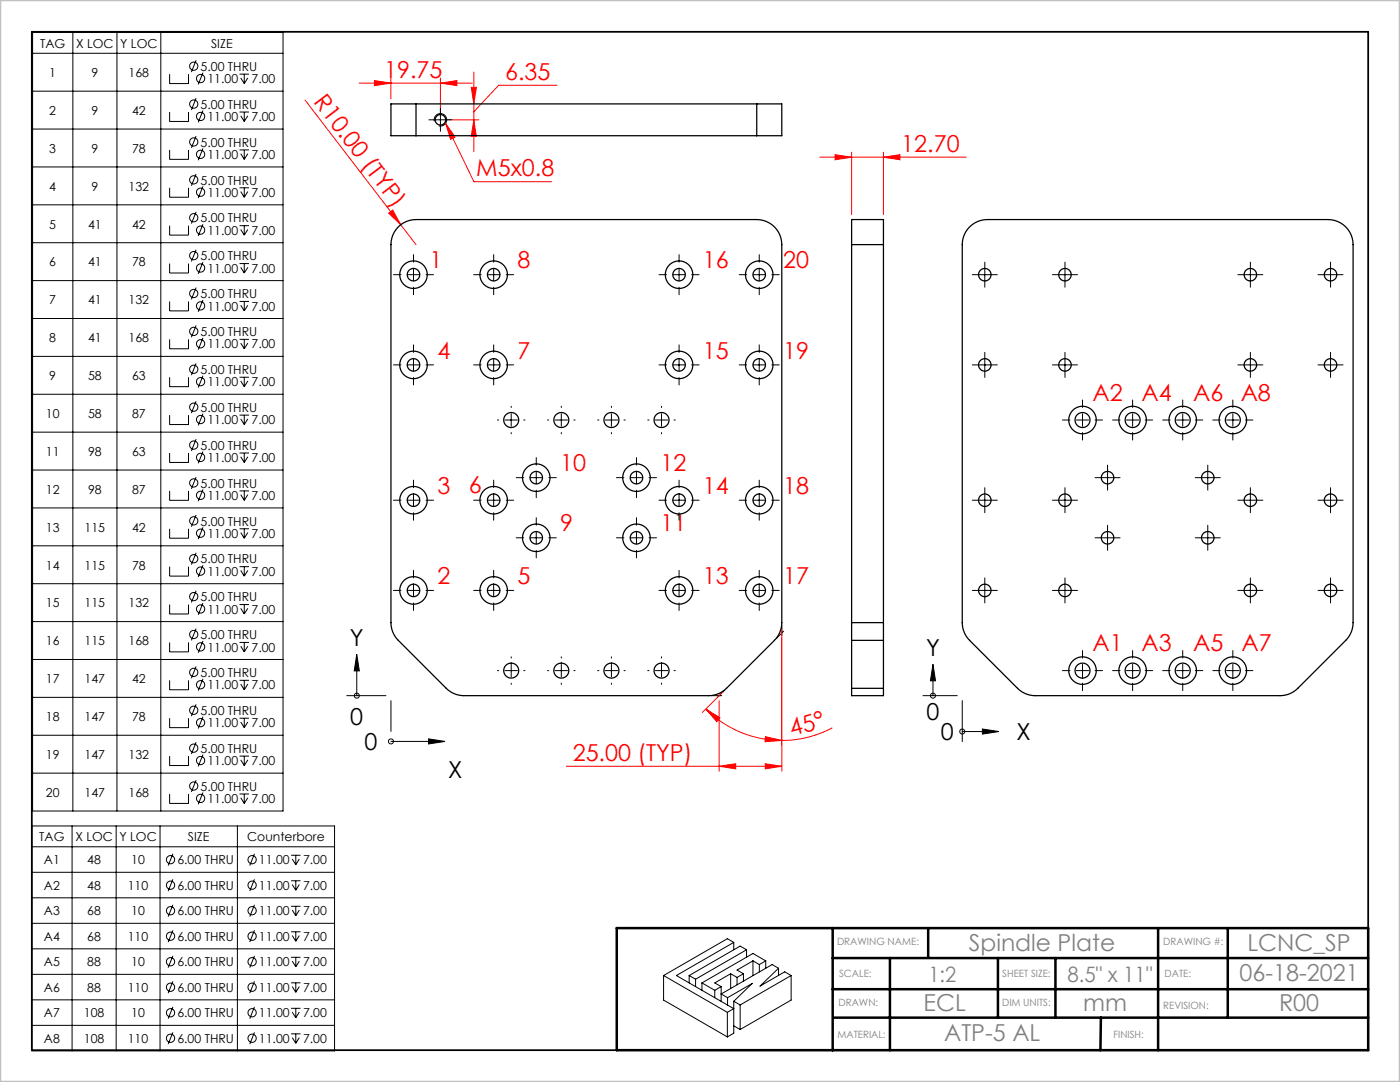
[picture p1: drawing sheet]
<svg xmlns="http://www.w3.org/2000/svg" width="279mm" height="216mm" viewBox="0 0 279 216" stroke-linecap="round" stroke-linejoin="round" font-family="sans-serif">
<g fill="none" stroke="#000" stroke-width=".2">
<path d="M6.5 6.5h50v155.3h-50zM6.5 18.2h50M6.5 10.6h50M14.5 6.5v155.3M23.3 6.5v155.3M32.1 6.5v155.3M33.9 14.8v1.9h3.7v-1.9M39.1 12l-.9 2.4M39.1 19.6l-.9 2.3M40.5 14.5l-.9 2.4M47.8 14.8h1.9M48 15.5l.7 1.2"/>
<path d="M48.7 14.8v1.9M49.5 15.5l-.8 1.2M6.5 25.8h50M6.5 33.3h50M33.9 22.4v1.8h3.7v-1.8M33.9 29.9v1.9h3.7v-1.9M33.9 37.5v1.9h3.7v-1.9M39.1 27.1l-.9 2.4M39.1 34.7l-.9 2.4M40.5 22.1l-.9 2.3M40.5 29.6l-.9 2.4M40.5 37.2l-.9 2.3"/>
<path d="M47.8 22.4h1.9M47.8 29.9h1.9M47.8 37.5h1.9M48 23.1l.7 1.1M48 30.7l.7 1.1M48 38.2l.7 1.2M48.7 22.4v1.8M48.7 29.9v1.9M48.7 37.5v1.9M49.5 23.1l-.8 1.1M49.5 30.7l-.8 1.1M49.5 38.2l-.8 1.2"/>
<path d="M86.6 23.9h2.5M86.7 24.2a1.25 1.25 0 0 1 1.1-1.5 1.25 1.25 0 0 1 1.3 1.3 1.25 1.25 0 0 1-1.5 1.1M87.9 22.7v2.5M6.5 40.9h50M6.5 48.4h50M6.5 56h50M33.9 45v1.9h3.7v-1.9M33.9 52.6v1.9h3.7v-1.9M39.1 42.3l-.9 2.3M39.1 49.8l-.9 2.4M39.1 57.4l-.9 2.3M40.5 44.7l-.9 2.4"/>
<path d="M40.5 52.3l-.9 2.4M40.5 59.9l-.9 2.3M47.8 45h1.9M47.8 52.6h1.9M48 45.8l.7 1.1M48 53.3l.7 1.2M48.7 45v1.9M48.7 52.6v1.9M49.5 45.8l-.8 1.1M49.5 53.3l-.8 1.2M81.3 54.8h2.5M82.5 53.6v2.5"/>
<path d="M97.3 54.8h2.5M98.5 53.6v2.5M134.3 54.8h2.5M135.5 53.6v2.5M150.3 54.8h2.5M151.5 53.6v2.5M195.3 54.8h2.5M196.5 53.6v2.5M211.3 54.8h2.5M212.5 53.6v2.5M248.3 54.8h2.5M249.5 53.6v2.5"/>
<path d="M264.3 54.8h2.5M265.5 53.6v2.5M6.5 63.6h50M6.5 71.1h50M6.5 78.7h50M33.9 60.2v1.8h3.7v-1.8M33.9 67.7v1.9h3.7v-1.9M33.9 75.3v1.9h3.7v-1.9M39.1 64.9l-.9 2.4M39.1 72.5l-.9 2.4M40.5 67.4l-.9 2.4M40.5 75l-.9 2.3"/>
<path d="M47.8 60.2h1.9M47.8 67.7h1.9M47.8 75.3h1.9M48 60.9l.7 1.1M48 68.5l.7 1.1M48 76l.7 1.2M48.7 60.2v1.8M48.7 67.7v1.9M48.7 75.3v1.9M49.5 60.9l-.8 1.1M49.5 68.5l-.8 1.1M49.5 76l-.8 1.2"/>
<path d="M81.3 72.8h2.5M82.5 71.6v2.5M97.3 72.8h2.5M98.5 71.6v2.5M134.3 72.8h2.5M135.5 71.6v2.5M150.3 72.8h2.5M151.5 71.6v2.5M195.3 72.8h2.5M196.5 71.6v2.5M211.3 72.8h2.5M212.5 71.6v2.5"/>
<path d="M248.3 72.8h2.5M249.5 71.6v2.5M264.3 72.8h2.5M265.5 71.6v2.5M6.5 86.2h50M6.5 93.8h50M33.9 82.8v1.9h3.7v-1.9M33.9 90.4v1.9h3.7v-1.9M33.9 98v1.8h3.7v-1.8M39.1 80.1l-.9 2.3M39.1 87.6l-.9 2.4M39.1 95.2l-.9 2.3"/>
<path d="M40.5 82.5l-.9 2.4M40.5 90.1l-.9 2.4M40.5 97.7l-.9 2.3M47.8 82.8h1.9M47.8 90.4h1.9M47.8 98h1.9M48 83.6l.7 1.1M48 91.1l.7 1.2M48 98.7l.7 1.1M48.7 82.8v1.9M48.7 90.4v1.9M48.7 98v1.8"/>
<path d="M49.5 83.6l-.8 1.1M49.5 91.1l-.8 1.2M49.5 98.7l-.8 1.1M81.3 99.8h2.5M82.5 98.6v2.5M97.3 99.8h2.5M98.5 98.6v2.5M100.8 83.8h2.5M102 82.6v2.5M105.8 95.3h2.5M107 94.1v2.5M110.8 83.8h2.5"/>
<path d="M112 82.6v2.5M120.8 83.8h2.5M122 82.6v2.5M125.8 95.3h2.5M127 94.1v2.5M130.8 83.8h2.5M132 82.6v2.5M134.3 99.8h2.5M135.5 98.6v2.5M150.3 99.8h2.5M151.5 98.6v2.5M195.3 99.8h2.5"/>
<path d="M196.5 98.6v2.5M211.3 99.8h2.5M212.5 98.6v2.5M214.8 83.8h2.5M216 82.6v2.5M219.8 95.3h2.5M221 94.1v2.5M224.8 83.8h2.5M226 82.6v2.5M234.8 83.8h2.5M236 82.6v2.5M239.8 95.3h2.5"/>
<path d="M241 94.1v2.5M244.8 83.8h2.5M246 82.6v2.5M248.3 99.8h2.5M249.5 98.6v2.5M264.3 99.8h2.5M265.5 98.6v2.5M6.5 101.4h50M6.5 108.9h50M6.5 116.5h50M33.9 105.5v1.9h3.7v-1.9M33.9 113.1v1.9h3.7v-1.9"/>
<path d="M39.1 102.7l-.9 2.4M39.1 110.3l-.9 2.4M39.1 117.9l-.9 2.3M40.5 105.2l-.9 2.4M40.5 112.8l-.9 2.3M47.8 105.5h1.9M47.8 113.1h1.9M48 106.3l.7 1.1M48 113.8l.7 1.2M48.7 105.5v1.9M48.7 113.1v1.9M49.5 106.3l-.8 1.1"/>
<path d="M49.5 113.8l-.8 1.2M81.3 117.8h2.5M82.5 116.6v2.5M97.3 117.8h2.5M98.5 116.6v2.5M105.8 107.3h2.5M107 106.1v2.5M125.8 107.3h2.5M127 106.1v2.5M134.3 117.8h2.5M135.5 116.6v2.5M150.3 117.8h2.5"/>
<path d="M151.5 116.6v2.5M195.3 117.8h2.5M196.5 116.6v2.5M211.3 117.8h2.5M212.5 116.6v2.5M219.8 107.3h2.5M221 106.1v2.5M239.8 107.3h2.5M241 106.1v2.5M248.3 117.8h2.5M249.5 116.6v2.5M264.3 117.8h2.5"/>
<path d="M265.5 116.6v2.5M6.5 124h50M6.5 131.6h50M6.5 139.2h50M33.9 120.6v1.9h3.7v-1.9M33.9 128.2v1.9h3.7v-1.9M33.9 135.8v1.8h3.7v-1.8M39.1 125.4l-.9 2.4M39.1 133l-.9 2.3M40.5 120.3l-.9 2.4M40.5 127.9l-.9 2.4M40.5 135.5l-.9 2.3"/>
<path d="M47.8 120.6h1.9M47.8 128.2h1.9M47.8 135.8h1.9M48 121.4l.7 1.1M48 128.9l.7 1.2M48 136.5l.7 1.1M48.7 120.6v1.9M48.7 128.2v1.9M48.7 135.8v1.8M49.5 121.4l-.8 1.1M49.5 128.9l-.8 1.2M49.5 136.5l-.8 1.1"/>
<path d="M69.2 138.8h7.8M71.2 130.6l.5 3.3h-1zM71.2 133.9v4.9M78 139.8v6.1M100.8 133.8h2.5M102 132.6v2.5M110.8 133.8h2.5M112 132.6v2.5M120.8 133.8h2.5M122 132.6v2.5M130.8 133.8h2.5M132 132.6v2.5"/>
<path d="M142 138.8h2M144.6 137.7l-1.4 1.5M156 124.7v2.1M156.4 126l-1.5 1.4M184.2 138.8h6.8M186.2 132.5l.5 3.3h-1zM186.2 135.8v3M192 139.8v8.2M214.8 133.8h2.5M216 132.6v2.5M224.8 133.8h2.5M226 132.6v2.5"/>
<path d="M234.8 133.8h2.5M236 132.6v2.5M244.8 133.8h2.5M246 132.6v2.5M6.5 146.7h50M6.5 154.3h50M33.9 143.3v1.9h3.7v-1.9M33.9 150.9v1.9h3.7v-1.9M33.9 158.4v1.9h3.7v-1.9M39.1 140.5l-.9 2.4M39.1 148.1l-.9 2.4M39.1 155.7l-.9 2.3"/>
<path d="M40.5 143l-.9 2.4M40.5 150.6l-.9 2.3M40.5 158.1l-.9 2.4M47.8 143.3h1.9M47.8 150.9h1.9M47.8 158.4h1.9M48 144.1l.7 1.1M48 151.6l.7 1.2M48 159.2l.7 1.1M48.7 143.3v1.9M48.7 150.9v1.9M48.7 158.4v1.9"/>
<path d="M49.5 144.1l-.8 1.1M49.5 151.6l-.8 1.2M49.5 159.2l-.8 1.1M78 147.9h7.5M85.5 147.4l3.3 .5-3.3 .6zM192 146h4.1M196.1 145.5l3.3 .5-3.3 .5zM6.3 164.8h60.5v44.9h-60.5zM6.3 174.1h60.5M6.3 179.1h60.5M6.3 169h60.5M14.4 164.8v44.9"/>
<path d="M23.2 164.8v44.9M31.9 164.8v44.9M34.5 170.4l-.9 2.3M34.5 175.5l-.9 2.3M47.4 164.8v44.9M50.8 170.4l-1 2.3M50.8 175.5l-1 2.3M58.1 170.7h1.9M58.1 175.7h1.9M58.3 171.4l.7 1.1M58.3 176.5l.7 1.1M59 170.7v1.8"/>
<path d="M59 175.7v1.9M59.7 171.4l-.7 1.1M59.7 176.5l-.7 1.1M6.3 184.2h60.5M6.3 189.3h60.5M6.3 194.4h60.5M6.3 199.5h60.5M34.5 180.5l-.9 2.4M34.5 185.6l-.9 2.4M34.5 190.7l-.9 2.4M34.5 195.8l-.9 2.4M50.8 180.5l-1 2.4"/>
<path d="M50.8 185.6l-1 2.4M50.8 190.7l-1 2.4M50.8 195.8l-1 2.4M58.1 180.8h1.9M58.1 185.9h1.9M58.1 191h1.9M58.1 196.1h1.9M58.3 181.6l.7 1.1M58.3 186.7l.7 1.1M58.3 191.8l.7 1.1M58.3 196.9l.7 1.1M59 180.8v1.9"/>
<path d="M59 185.9v1.9M59 191v1.9M59 196.1v1.9M59.7 181.6l-.7 1.1M59.7 186.7l-.7 1.1M59.7 191.8l-.7 1.1M59.7 196.9l-.7 1.1M132.4 194.7v4.9l12.8 7.3M132.4 194.7l12.8 7.3M137.5 194.7l1.3 .7M137.5 194.7v1.4M138.8 195.4v1.5"/>
<path d="M140.1 196.1l2.5 1.5M140.1 196.1v1.5M142.6 197.6v1.5M143.9 196.9v2.9M143.9 196.9l-1.3 .7M145.2 199.1l4.9-2.9-3.7 3.6M145.2 199.1v1.5M145.8 194.3l-3.2 1.8 1.3 .8M145.8 194.3l1.3 .7M145.8 194.3v2.9M146.4 188l-11.4 6.7 11.4 6.6-1.2 .7M146.4 199.8l1.3 .7"/>
<path d="M146.4 188l-1.2-.7-12.8 7.4M146.4 199.8v6.4l-1.2 .7M146.4 188v1.5M147.1 195v1.5M148.4 194.3l-1.3 .7M148.4 194.3v1.5M149 189.5l-1.3-.7-10.2 5.9M149 189.5l-10.2 5.9M149 189.5v1.5M150.3 191.7l1.2 .8M150.3 191.7l-3.2 1.9 1.3 .7M150.3 191.7v3"/>
<path d="M151.5 192.5v1.4M152.8 191.7l-2.5-1.4-10.2 5.8M152.8 191.7l-1.3 .8M152.8 191.7v1.5M155.4 193.2l-1.3-.7-10.2 5.8 1.3 .8M155.4 193.2l-3.7 3.6 4.9-2.9 1.3 .8M155.4 193.2v1.4M157.9 194.7l-10.2 5.8M157.9 194.7v4.9l-10.2 5.8M6.3 204.6h60.5M34.5 200.9l-.9 2.4M34.5 206l-.9 2.3"/>
<path d="M50.8 200.9l-1 2.4M50.8 206l-1 2.3M58.1 201.2h1.9M58.1 206.3h1.9M58.3 202l.7 1.1M58.3 207l.7 1.2M59 201.2v1.9M59 206.3v1.9M59.7 202l-.7 1.1M59.7 207l-.7 1.2M145.2 202v4.9M146.4 204.7l1.3 .7"/>
<path d="M147.7 200.5v4.9"/>
<circle cx="38.7" cy="13.2" r=".82"/>
<circle cx="40" cy="15.7" r=".82"/>
<circle cx="38.7" cy="28.3" r=".82"/>
<circle cx="38.7" cy="20.8" r=".82"/>
<circle cx="38.7" cy="35.9" r=".82"/>
<circle cx="40" cy="23.2" r=".82"/>
<circle cx="40" cy="30.8" r=".82"/>
<circle cx="40" cy="38.4" r=".82"/>
<circle cx="38.7" cy="51" r=".82"/>
<circle cx="38.7" cy="58.6" r=".82"/>
<circle cx="38.7" cy="43.4" r=".82"/>
<circle cx="40" cy="53.5" r=".82"/>
<circle cx="40" cy="45.9" r=".82"/>
<circle cx="38.7" cy="73.7" r=".82"/>
<circle cx="38.7" cy="66.1" r=".82"/>
<circle cx="40" cy="68.6" r=".82"/>
<circle cx="40" cy="61" r=".82"/>
<circle cx="40" cy="76.2" r=".82"/>
<circle cx="38.7" cy="81.2" r=".82"/>
<circle cx="38.7" cy="96.4" r=".82"/>
<circle cx="38.7" cy="88.8" r=".82"/>
<circle cx="40" cy="98.8" r=".82"/>
<circle cx="40" cy="83.7" r=".82"/>
<circle cx="40" cy="91.3" r=".82"/>
<circle cx="38.7" cy="103.9" r=".82"/>
<circle cx="38.7" cy="111.5" r=".82"/>
<circle cx="38.7" cy="119" r=".82"/>
<circle cx="40" cy="114" r=".82"/>
<circle cx="40" cy="106.4" r=".82"/>
<circle cx="38.7" cy="126.6" r=".82"/>
<circle cx="38.7" cy="134.2" r=".82"/>
<circle cx="40" cy="121.5" r=".82"/>
<circle cx="40" cy="129.1" r=".82"/>
<circle cx="40" cy="136.6" r=".82"/>
<circle cx="71.2" cy="138.8" r=".5"/>
<circle cx="186.2" cy="138.8" r=".5"/>
<circle cx="38.7" cy="149.3" r=".82"/>
<circle cx="38.7" cy="141.7" r=".82"/>
<circle cx="38.7" cy="156.8" r=".82"/>
<circle cx="40" cy="144.2" r=".82"/>
<circle cx="40" cy="151.8" r=".82"/>
<circle cx="40" cy="159.3" r=".82"/>
<circle cx="78" cy="147.9" r=".5"/>
<circle cx="192" cy="146" r=".5"/>
<circle cx="34" cy="171.5" r=".82"/>
<circle cx="34" cy="176.6" r=".82"/>
<circle cx="50.3" cy="171.5" r=".82"/>
<circle cx="50.3" cy="176.6" r=".82"/>
<circle cx="34" cy="191.9" r=".82"/>
<circle cx="34" cy="181.7" r=".82"/>
<circle cx="34" cy="186.8" r=".82"/>
<circle cx="34" cy="197" r=".82"/>
<circle cx="50.3" cy="191.9" r=".82"/>
<circle cx="50.3" cy="181.7" r=".82"/>
<circle cx="50.3" cy="186.8" r=".82"/>
<circle cx="50.3" cy="197" r=".82"/>
<circle cx="34" cy="207.2" r=".82"/>
<circle cx="34" cy="202.1" r=".82"/>
<circle cx="50.3" cy="207.2" r=".82"/>
<circle cx="50.3" cy="202.1" r=".82"/>
</g>
<g fill="none" stroke="#f00" stroke-width=".2">
<path d="M60.9 20l22.1 28.8M71.7 16.6h22.5M74.7 16.1l3.3 .5-3.3 .5zM78 15.6v4.1M87.9 16.6l3.3-.5v1zM87.9 15.6v7.3M94 17.4h1.1l-.5 3.3zM94.6 14.4v15.9M111.2 17h-11.7l-4.9 5.3M88.9 23.9h6.7M88.9 24.6l5.7 11.7h15.5M88.9 24.6l1.9 2.8-.9 .4z"/>
<path d="M94.6 23.9l.5 3.3h-1.1zM163.6 31.4h29.2M166.7 30.9l3.3 .5-3.3 .5zM170 30.4v12.4M176.3 31.4l3.3-.5v1zM176.3 30.4v12.4M77.6 42.5l.8-.6 1.6 2.9zM143.5 139.8v14.1M144.3 138.1l-4.1 4.1M156 125.2v28.7M113 152.9h43M140.9 141.5l2.8 1.7-.7 .8z"/>
<path d="M140.9 141.5a21.4 21.4 0 0 0 15.1 6.2M143.5 152.9l3.3-.5v1zM152.7 152.4l3.3 .5-3.3 .5zM152.8 147l3.2 .7-3.3 .3zM166.1 145.2a21.4 21.4 0 0 1-10.1 2.5"/>
</g>
<g fill="none" stroke="#000" stroke-width=".2" stroke-dasharray="15.2 1.3 1.3 1.3">
<path d="M86.6 23.9h-1M87.9 22.7v-1.1M87.9 25.2v1M89.1 23.9h1.1M80 54.8h-1.5M82.5 57.3v1.5M82.5 52.3v-1.5M85 54.8h1.5M96 54.8h-1.5M98.5 57.3v1.5M98.5 52.3v-1.5M101 54.8h1.5"/>
<path d="M133 54.8h-1.5M135.5 57.3v1.5M135.5 52.3v-1.5M138 54.8h1.5M149 54.8h-1.5M151.5 57.3v1.5M151.5 52.3v-1.5M154 54.8h1.5M195.3 54.8h-1.3M196.5 53.6v-1.3M196.5 56.1v1.2M197.8 54.8h1.2"/>
<path d="M211.3 54.8h-1.3M212.5 53.6v-1.3M212.5 56.1v1.2M213.8 54.8h1.2M248.3 54.8h-1.3M249.5 53.6v-1.3M249.5 56.1v1.2M250.8 54.8h1.2M264.3 54.8h-1.3M265.5 53.6v-1.3M265.5 56.1v1.2M266.8 54.8h1.2"/>
<path d="M80 72.8h-1.5M82.5 75.3v1.5M82.5 70.3v-1.5M85 72.8h1.5M96 72.8h-1.5M98.5 75.3v1.5M98.5 70.3v-1.5M101 72.8h1.5M133 72.8h-1.5M135.5 75.3v1.5M135.5 70.3v-1.5M138 72.8h1.5"/>
<path d="M149 72.8h-1.5M151.5 75.3v1.5M151.5 70.3v-1.5M154 72.8h1.5M195.3 72.8h-1.3M196.5 71.6v-1.3M196.5 74.1v1.2M197.8 72.8h1.2M211.3 72.8h-1.3M212.5 71.6v-1.3M212.5 74.1v1.2M213.8 72.8h1.2"/>
<path d="M248.3 72.8h-1.3M249.5 71.6v-1.3M249.5 74.1v1.2M250.8 72.8h1.2M264.3 72.8h-1.3M265.5 71.6v-1.3M265.5 74.1v1.2M266.8 72.8h1.2M80 99.8h-1.5M82.5 97.3v-1.5M85 99.8h1.5M96 99.8h-1.5"/>
<path d="M98.5 97.3v-1.5M99.5 83.8h-.2M101 99.8h1.5M102 86.3v.3M102 81.3v-.2M104.5 83.8h.3M104.5 95.3h-1.5M107 97.8v1.5M107 92.8v-1.5M109.5 83.8h-.2M109.5 95.3h1.5M112 86.3v.3"/>
<path d="M112 81.3v-.2M114.5 83.8h.3M119.5 83.8h-.2M122 86.3v.3M122 81.3v-.2M124.5 83.8h.3M124.5 95.3h-1.5M127 97.8v1.5M127 92.8v-1.5M129.5 83.8h-.2M129.5 95.3h1.5M132 86.3v.3"/>
<path d="M132 81.3v-.2M133 99.8h-1.5M134.5 83.8h.3M135.5 97.3v-1.5M138 99.8h1.5M149 99.8h-1.5M151.5 97.3v-1.5M154 99.8h1.5M195.3 99.8h-1.3M196.5 98.6v-1.3M197.8 99.8h1.2M211.3 99.8h-1.3"/>
<path d="M212.5 98.6v-1.3M213.5 83.8h-1.5M213.8 99.8h1.2M216 81.3v-1.5M216 86.3v1.5M218.5 83.8h1.5M219.8 95.3h-1.3M221 94.1v-1.3M221 96.6v1.2M222.3 95.3h1.2M223.5 83.8h-1.5M226 81.3v-1.5"/>
<path d="M226 86.3v1.5M228.5 83.8h1.5M233.5 83.8h-1.5M236 81.3v-1.5M236 86.3v1.5M238.5 83.8h1.5M239.8 95.3h-1.3M241 94.1v-1.3M241 96.6v1.2M242.3 95.3h1.2M243.5 83.8h-1.5M246 81.3v-1.5"/>
<path d="M246 86.3v1.5M248.3 99.8h-1.3M248.5 83.8h1.5M249.5 98.6v-1.3M250.8 99.8h1.2M264.3 99.8h-1.3M265.5 98.6v-1.3M266.8 99.8h1.2M80 117.8h-1.5M82.5 102.3v1.5M82.5 115.3v-1.5M85 117.8h1.5"/>
<path d="M96 117.8h-1.5M98.5 102.3v1.5M98.5 115.3v-1.5M101 117.8h1.5M104.5 107.3h-1.5M107 109.8v1.5M107 104.8v-1.5M109.5 107.3h1.5M124.5 107.3h-1.5M127 109.8v1.5M127 104.8v-1.5M129.5 107.3h1.5"/>
<path d="M133 117.8h-1.5M135.5 115.3v-1.5M135.5 102.3v1.5M138 117.8h1.5M149 117.8h-1.5M151.5 115.3v-1.5M151.5 102.3v1.5M154 117.8h1.5M195.3 117.8h-1.3M196.5 116.6v-1.3M196.5 119.1v1.2M196.5 101.1v1.2"/>
<path d="M197.8 117.8h1.2M211.3 117.8h-1.3M212.5 116.6v-1.3M212.5 119.1v1.2M212.5 101.1v1.2M213.8 117.8h1.2M219.8 107.3h-1.3M221 106.1v-1.3M221 108.6v1.2M222.3 107.3h1.2M239.8 107.3h-1.3M241 106.1v-1.3"/>
<path d="M241 108.6v1.2M242.3 107.3h1.2M248.3 117.8h-1.3M249.5 101.1v1.2M249.5 116.6v-1.3M249.5 119.1v1.2M250.8 117.8h1.2M264.3 117.8h-1.3M265.5 101.1v1.2M265.5 116.6v-1.3M265.5 119.1v1.2M266.8 117.8h1.2"/>
<path d="M82.5 120.3v1.5M98.5 120.3v1.5M99.5 133.8h-.2M102 136.3v.3M102 131.3v-.2M104.5 133.8h.3M109.5 133.8h-.2M112 136.3v.3M112 131.3v-.2M114.5 133.8h.3M119.5 133.8h-.2M122 136.3v.3"/>
<path d="M122 131.3v-.2M124.5 133.8h.3M129.5 133.8h-.2M132 136.3v.3M132 131.3v-.2M134.5 133.8h.3M135.5 120.3v1.5M151.5 120.3v1.5M213.5 133.8h-1.5M216 131.3v-1.5M216 136.3v1.5M218.5 133.8h1.5"/>
<path d="M223.5 133.8h-1.5M226 131.3v-1.5M226 136.3v1.5M228.5 133.8h1.5M233.5 133.8h-1.5M236 131.3v-1.5M236 136.3v1.5M238.5 133.8h1.5M243.5 133.8h-1.5M246 131.3v-1.5M246 136.3v1.5M248.5 133.8h1.5"/>
</g>
<path d="M6.3 6.3h266.8v203.2h-266.8z" fill="none" stroke="#000" stroke-width=".35"/>
<path d="M123.1 185.2h149.9v24.4h-149.9zM166.2 191.2h106.8M166.2 197.4h106.8M166.2 185.2v24.4M177.6 191.2v18.4M185.2 185.2v5.9M199.2 191.2v11.9M210.6 191.2v11.9M231.1 185.2v24.4M245 185.2v17.9M166.4 203.1h106.6M219.7 203.1l-.1 6.5" fill="none" stroke="#000" stroke-width=".5"/>
<path d="M0 0h279.4v215.9h-279.4z" fill="none" stroke="#c0c0c0" stroke-width=".5"/>
<path d="M85.5 147.4l3.3 .5-3.3 .6zM71.2 130.6l.5 3.3h-1zM196.1 145.5l3.3 .5-3.3 .5zM186.2 132.5l.5 3.3h-1z" fill="#000"/>
<g fill="#f00">
<path d="M77.6 42.5l.8-.6 1.6 2.9z"/>
<path d="M88.9 24.6l1.9 2.8-.9 .4z"/>
<path d="M152.7 152.4l3.3 .5-3.3 .5zM143.5 152.9l3.3-.5v1z"/>
<path d="M94.6 23.9l.5 3.3h-1.1zM94 17.4h1.1l-.5 3.3z"/>
<path d="M140.9 141.5l2.8 1.7-.7 .8zM152.8 147l3.2 .7-3.3 .3z"/>
<path d="M166.7 30.9l3.3 .5-3.3 .5zM176.3 31.4l3.3-.5v1zM74.7 16.1l3.3 .5-3.3 .5zM87.9 16.6l3.3-.5v1z"/>
</g>
<g fill="none" stroke="#000" stroke-width=".25">
<path d="M83 20.7h-5v6.4h5M83 20.7v6.4M83 27.1h68M83 20.7h68M151 20.7h5v6.4h-5M151 20.7v6.4M79.5 45.3a5 5 0 0 1 3.5-1.5h68a5 5 0 0 1 5 5v75.4a5 5 0 0 1-1.4 3.6l-9.6 9.5a5 5 0 0 1-3.5 1.5h-48.9a5 5 0 0 1-3.5-1.5l-9.6-9.5a5 5 0 0 1-1.5-3.6v-75.4a5 5 0 0 1 1.5-3.5zM170 48.8v-5h6.3v5M170 48.8h6.3M170 48.8v75.4M176.3 48.8v75.4M193.5 45.3a5 5 0 0 1 3.5-1.5h68a5 5 0 0 1 5 5v75.4a5 5 0 0 1-1.4 3.6l-9.6 9.5a5 5 0 0 1-3.5 1.5h-48.9a5 5 0 0 1-3.5-1.5l-9.6-9.5a5 5 0 0 1-1.5-3.6v-75.4a5 5 0 0 1 1.5-3.5z"/>
<path d="M170 124.2v3.6M170 137.3v1.5h6.3v-1.5M170 124.2h6.3M170 127.8h6.3M170 127.8v9.5M170 137.3h6.3M176.3 124.2v3.6M176.3 127.8v9.5"/>
<circle cx="87.9" cy="23.9" r="1.05"/>
<circle cx="82.5" cy="54.8" r="2.75"/>
<circle cx="82.5" cy="54.8" r="1.25"/>
<circle cx="98.5" cy="54.8" r="1.25"/>
<circle cx="98.5" cy="54.8" r="2.75"/>
<circle cx="135.5" cy="54.8" r="2.75"/>
<circle cx="135.5" cy="54.8" r="1.25"/>
<circle cx="151.5" cy="54.8" r="2.75"/>
<circle cx="151.5" cy="54.8" r="1.25"/>
<circle cx="196.5" cy="54.8" r="1.25"/>
<circle cx="212.5" cy="54.8" r="1.25"/>
<circle cx="249.5" cy="54.8" r="1.25"/>
<circle cx="265.5" cy="54.8" r="1.25"/>
<circle cx="82.5" cy="72.8" r="1.25"/>
<circle cx="82.5" cy="72.8" r="2.75"/>
<circle cx="98.5" cy="72.8" r="1.25"/>
<circle cx="98.5" cy="72.8" r="2.75"/>
<circle cx="135.5" cy="72.8" r="1.25"/>
<circle cx="135.5" cy="72.8" r="2.75"/>
<circle cx="151.5" cy="72.8" r="2.75"/>
<circle cx="151.5" cy="72.8" r="1.25"/>
<circle cx="196.5" cy="72.8" r="1.25"/>
<circle cx="212.5" cy="72.8" r="1.25"/>
<circle cx="249.5" cy="72.8" r="1.25"/>
<circle cx="265.5" cy="72.8" r="1.25"/>
<circle cx="82.5" cy="99.8" r="2.75"/>
<circle cx="82.5" cy="99.8" r="1.25"/>
<circle cx="98.5" cy="99.8" r="1.25"/>
<circle cx="98.5" cy="99.8" r="2.75"/>
<circle cx="102" cy="83.8" r="1.5"/>
<circle cx="107" cy="95.3" r="2.75"/>
<circle cx="107" cy="95.3" r="1.25"/>
<circle cx="112" cy="83.8" r="1.5"/>
<circle cx="122" cy="83.8" r="1.5"/>
<circle cx="127" cy="95.3" r="2.75"/>
<circle cx="127" cy="95.3" r="1.25"/>
<circle cx="132" cy="83.8" r="1.5"/>
<circle cx="135.5" cy="99.8" r="2.75"/>
<circle cx="135.5" cy="99.8" r="1.25"/>
<circle cx="151.5" cy="99.8" r="2.75"/>
<circle cx="151.5" cy="99.8" r="1.25"/>
<circle cx="196.5" cy="99.8" r="1.25"/>
<circle cx="212.5" cy="99.8" r="1.25"/>
<circle cx="216" cy="83.8" r="2.75"/>
<circle cx="216" cy="83.8" r="1.5"/>
<circle cx="221" cy="95.3" r="1.25"/>
<circle cx="226" cy="83.8" r="2.75"/>
<circle cx="226" cy="83.8" r="1.5"/>
<circle cx="236" cy="83.8" r="2.75"/>
<circle cx="236" cy="83.8" r="1.5"/>
<circle cx="241" cy="95.3" r="1.25"/>
<circle cx="246" cy="83.8" r="2.75"/>
<circle cx="246" cy="83.8" r="1.5"/>
<circle cx="249.5" cy="99.8" r="1.25"/>
<circle cx="265.5" cy="99.8" r="1.25"/>
<circle cx="82.5" cy="117.8" r="1.25"/>
<circle cx="82.5" cy="117.8" r="2.75"/>
<circle cx="98.5" cy="117.8" r="1.25"/>
<circle cx="98.5" cy="117.8" r="2.75"/>
<circle cx="107" cy="107.3" r="2.75"/>
<circle cx="107" cy="107.3" r="1.25"/>
<circle cx="127" cy="107.3" r="2.75"/>
<circle cx="127" cy="107.3" r="1.25"/>
<circle cx="135.5" cy="117.8" r="1.25"/>
<circle cx="135.5" cy="117.8" r="2.75"/>
<circle cx="151.5" cy="117.8" r="2.75"/>
<circle cx="151.5" cy="117.8" r="1.25"/>
<circle cx="196.5" cy="117.8" r="1.25"/>
<circle cx="212.5" cy="117.8" r="1.25"/>
<circle cx="221" cy="107.3" r="1.25"/>
<circle cx="241" cy="107.3" r="1.25"/>
<circle cx="249.5" cy="117.8" r="1.25"/>
<circle cx="265.5" cy="117.8" r="1.25"/>
<circle cx="102" cy="133.8" r="1.5"/>
<circle cx="112" cy="133.8" r="1.5"/>
<circle cx="122" cy="133.8" r="1.5"/>
<circle cx="132" cy="133.8" r="1.5"/>
<circle cx="216" cy="133.8" r="1.5"/>
<circle cx="216" cy="133.8" r="2.75"/>
<circle cx="226" cy="133.8" r="1.5"/>
<circle cx="226" cy="133.8" r="2.75"/>
<circle cx="236" cy="133.8" r="1.5"/>
<circle cx="236" cy="133.8" r="2.75"/>
<circle cx="246" cy="133.8" r="1.5"/>
<circle cx="246" cy="133.8" r="2.75"/>
</g>
<g font-size="4.7" fill="#f00">
<text x="76.7" y="15.6">19.75</text>
<text x="100.8" y="16">6.35</text>
<text x="62.5" y="20.4" transform="rotate(52 62.5 20.4)">R10.00 (TYP)</text>
<text x="95" y="35.2">M5x0.8</text>
<text x="179.9" y="30.4">12.70</text>
<text x="85.7" y="53.5">1</text>
<text x="103.3" y="53.5">8</text>
<text x="140.3" y="53.5">16</text>
<text x="156.3" y="53.5">20</text>
<text x="87.3" y="71.5">4</text>
<text x="103.3" y="71.5">7</text>
<text x="140.3" y="71.5">15</text>
<text x="156.3" y="71.5">19</text>
<text x="218" y="79.9">A2</text>
<text x="227.8" y="79.9">A4</text>
<text x="238.1" y="79.9">A6</text>
<text x="247.6" y="79.9">A8</text>
<text x="111.8" y="94.1">10</text>
<text x="131.8" y="94.1">12</text>
<text x="87.3" y="98.5">3</text>
<text x="93.5" y="98.3">6</text>
<text x="140.3" y="98.5">14</text>
<text x="156.3" y="98.5">18</text>
<text x="111.8" y="106">9</text>
<text x="131.8" y="106">11</text>
<text x="87.3" y="116.5">2</text>
<text x="103.3" y="116.5">5</text>
<text x="140.3" y="116.5">13</text>
<text x="156.3" y="116.5">17</text>
<text x="218" y="129.9">A1</text>
<text x="227.8" y="129.9">A3</text>
<text x="238.1" y="129.9">A5</text>
<text x="247.8" y="129.9">A7</text>
<text x="158.1" y="146.9" transform="rotate(-15 158.1 146.9)">45°</text>
<text x="114.3" y="151.9">25.00 (TYP)</text>
</g>
<g font-size="4.7">
<text x="69.8" y="128.8">Y</text>
<text x="184.8" y="130.8">Y</text>
<text x="184.9" y="143.6">0</text>
<text x="69.9" y="144.6">0</text>
<text x="72.7" y="149.7">0</text>
<text x="187.7" y="147.7">0</text>
<text x="202.9" y="147.7">X</text>
<text x="89.5" y="155.3">X</text>
</g>
<g font-size="4.7" fill="#808080">
<text x="193.3" y="189.8">Spindle Plate</text>
<text x="249" y="189.8">LCNC_SP</text>
<text x="247.4" y="195.8">06-18-2021</text>
<text x="184.3" y="201.8">ECL</text>
<text x="216.2" y="201.8">mm</text>
<text x="255.3" y="201.8">R00</text>
<text x="188.4" y="207.6">ATP-5 AL</text>
</g>
<g font-size="4.2" fill="#808080">
<text x="185.3" y="195.9">1:2</text>
<text x="213" y="195.9">8.5&quot; x 11&quot;</text>
</g>
<g font-size="2.5">
<text x="8" y="9.5">TAG</text>
<text x="15.2" y="9.5">X LOC</text>
<text x="24" y="9.5">Y LOC</text>
<text x="42.1" y="9.5">SIZE</text>
<text x="9.8" y="15.4">1</text>
<text x="18.3" y="15.4">9</text>
<text x="25.7" y="15.4">168</text>
<text x="40" y="14.1">5.00 THRU</text>
<text x="41.4" y="16.6">11.00</text>
<text x="50.2" y="16.6">7.00</text>
<text x="9.8" y="22.9">2</text>
<text x="18.3" y="22.9">9</text>
<text x="26.3" y="22.9">42</text>
<text x="40" y="21.7">5.00 THRU</text>
<text x="40" y="29.3">5.00 THRU</text>
<text x="41.4" y="24.2">11.00</text>
<text x="50.2" y="24.2">7.00</text>
<text x="9.8" y="30.5">3</text>
<text x="18.3" y="30.5">9</text>
<text x="26.3" y="30.5">78</text>
<text x="41.4" y="31.7">11.00</text>
<text x="50.2" y="31.7">7.00</text>
<text x="9.8" y="38.1">4</text>
<text x="18.3" y="38.1">9</text>
<text x="25.7" y="38.1">132</text>
<text x="40" y="36.8">5.00 THRU</text>
<text x="41.4" y="39.3">11.00</text>
<text x="50.2" y="39.3">7.00</text>
<text x="9.8" y="45.6">5</text>
<text x="17.6" y="45.6">41</text>
<text x="26.3" y="45.6">42</text>
<text x="40" y="44.4">5.00 THRU</text>
<text x="41.4" y="46.9">11.00</text>
<text x="50.2" y="46.9">7.00</text>
<text x="9.8" y="53.2">6</text>
<text x="17.6" y="53.2">41</text>
<text x="26.3" y="53.2">78</text>
<text x="40" y="51.9">5.00 THRU</text>
<text x="40" y="59.5">5.00 THRU</text>
<text x="41.4" y="54.4">11.00</text>
<text x="50.2" y="54.4">7.00</text>
<text x="9.8" y="60.7">7</text>
<text x="17.6" y="60.7">41</text>
<text x="25.7" y="60.7">132</text>
<text x="41.4" y="62">11.00</text>
<text x="50.2" y="62">7.00</text>
<text x="9.8" y="68.3">8</text>
<text x="17.6" y="68.3">41</text>
<text x="25.7" y="68.3">168</text>
<text x="40" y="67.1">5.00 THRU</text>
<text x="41.4" y="69.5">11.00</text>
<text x="50.2" y="69.5">7.00</text>
<text x="9.8" y="75.9">9</text>
<text x="17.6" y="75.9">58</text>
<text x="26.3" y="75.9">63</text>
<text x="40" y="74.6">5.00 THRU</text>
<text x="41.4" y="77.1">11.00</text>
<text x="50.2" y="77.1">7.00</text>
<text x="9.2" y="83.4">10</text>
<text x="17.6" y="83.4">58</text>
<text x="26.3" y="83.4">87</text>
<text x="40" y="82.2">5.00 THRU</text>
<text x="40" y="89.7">5.00 THRU</text>
<text x="41.4" y="84.6">11.00</text>
<text x="50.2" y="84.6">7.00</text>
<text x="9.2" y="91">11</text>
<text x="17.6" y="91">98</text>
<text x="26.3" y="91">63</text>
<text x="41.4" y="92.2">11.00</text>
<text x="50.2" y="92.2">7.00</text>
<text x="9.2" y="98.5">12</text>
<text x="17.6" y="98.5">98</text>
<text x="26.3" y="98.5">87</text>
<text x="40" y="97.3">5.00 THRU</text>
<text x="41.4" y="99.8">11.00</text>
<text x="50.2" y="99.8">7.00</text>
<text x="9.2" y="106.1">13</text>
<text x="16.9" y="106.1">115</text>
<text x="26.3" y="106.1">42</text>
<text x="40" y="104.9">5.00 THRU</text>
<text x="41.4" y="107.3">11.00</text>
<text x="50.2" y="107.3">7.00</text>
<text x="9.2" y="113.7">14</text>
<text x="16.9" y="113.7">115</text>
<text x="26.3" y="113.7">78</text>
<text x="40" y="112.4">5.00 THRU</text>
<text x="40" y="120">5.00 THRU</text>
<text x="41.4" y="114.9">11.00</text>
<text x="50.2" y="114.9">7.00</text>
<text x="9.2" y="121.2">15</text>
<text x="16.9" y="121.2">115</text>
<text x="25.7" y="121.2">132</text>
<text x="41.4" y="122.4">11.00</text>
<text x="50.2" y="122.4">7.00</text>
<text x="9.2" y="128.8">16</text>
<text x="16.9" y="128.8">115</text>
<text x="25.7" y="128.8">168</text>
<text x="40" y="127.5">5.00 THRU</text>
<text x="41.4" y="130">11.00</text>
<text x="50.2" y="130">7.00</text>
<text x="9.2" y="136.3">17</text>
<text x="16.9" y="136.3">147</text>
<text x="26.3" y="136.3">42</text>
<text x="40" y="135.1">5.00 THRU</text>
<text x="41.4" y="137.6">11.00</text>
<text x="50.2" y="137.6">7.00</text>
<text x="9.2" y="143.9">18</text>
<text x="16.9" y="143.9">147</text>
<text x="26.3" y="143.9">78</text>
<text x="40" y="142.7">5.00 THRU</text>
<text x="41.4" y="145.1">11.00</text>
<text x="50.2" y="145.1">7.00</text>
<text x="9.2" y="151.5">19</text>
<text x="16.9" y="151.5">147</text>
<text x="25.7" y="151.5">132</text>
<text x="40" y="150.2">5.00 THRU</text>
<text x="41.4" y="152.7">11.00</text>
<text x="50.2" y="152.7">7.00</text>
<text x="9.2" y="159">20</text>
<text x="16.9" y="159">147</text>
<text x="25.7" y="159">168</text>
<text x="40" y="157.8">5.00 THRU</text>
<text x="41.4" y="160.2">11.00</text>
<text x="50.2" y="160.2">7.00</text>
<text x="7.8" y="167.8">TAG</text>
<text x="15" y="167.8">X LOC</text>
<text x="23.8" y="167.8">Y LOC</text>
<text x="37.5" y="167.8">SIZE</text>
<text x="49.3" y="167.8">Counterbore</text>
<text x="8.8" y="172.5">A1</text>
<text x="17.4" y="172.5">48</text>
<text x="26.2" y="172.5">10</text>
<text x="35.4" y="172.5">6.00 THRU</text>
<text x="51.7" y="172.5">11.00</text>
<text x="60.5" y="172.5">7.00</text>
<text x="8.8" y="177.6">A2</text>
<text x="17.4" y="177.6">48</text>
<text x="25.5" y="177.6">110</text>
<text x="35.4" y="177.6">6.00 THRU</text>
<text x="51.7" y="177.6">11.00</text>
<text x="60.5" y="177.6">7.00</text>
<text x="8.8" y="182.7">A3</text>
<text x="17.4" y="182.7">68</text>
<text x="26.2" y="182.7">10</text>
<text x="35.4" y="182.7">6.00 THRU</text>
<text x="51.7" y="182.7">11.00</text>
<text x="60.5" y="182.7">7.00</text>
<text x="8.8" y="187.7">A4</text>
<text x="17.4" y="187.7">68</text>
<text x="25.5" y="187.7">110</text>
<text x="35.4" y="187.7">6.00 THRU</text>
<text x="51.7" y="187.7">11.00</text>
<text x="60.5" y="187.7">7.00</text>
<text x="8.8" y="192.8">A5</text>
<text x="8.8" y="197.9">A6</text>
<text x="17.4" y="192.8">88</text>
<text x="17.4" y="197.9">88</text>
<text x="25.5" y="197.9">110</text>
<text x="26.2" y="192.8">10</text>
<text x="35.4" y="192.8">6.00 THRU</text>
<text x="35.4" y="197.9">6.00 THRU</text>
<text x="51.7" y="192.8">11.00</text>
<text x="51.7" y="197.9">11.00</text>
<text x="60.5" y="192.8">7.00</text>
<text x="60.5" y="197.9">7.00</text>
<text x="8.8" y="203">A7</text>
<text x="16.7" y="203">108</text>
<text x="26.2" y="203">10</text>
<text x="35.4" y="203">6.00 THRU</text>
<text x="51.7" y="203">11.00</text>
<text x="60.5" y="203">7.00</text>
<text x="8.8" y="208.1">A8</text>
<text x="16.7" y="208.1">108</text>
<text x="25.5" y="208.1">110</text>
<text x="35.4" y="208.1">6.00 THRU</text>
<text x="51.7" y="208.1">11.00</text>
<text x="60.5" y="208.1">7.00</text>
</g>
<g font-size="2" fill="#808080">
<text x="167" y="188.7">DRAWING NAME:</text>
<text x="232.2" y="188.7">DRAWING #:</text>
<text x="167.5" y="195">SCALE:</text>
<text x="200" y="195">SHEET SIZE:</text>
<text x="232.4" y="195">DATE:</text>
<text x="167.3" y="200.8">DRAWN:</text>
<text x="200" y="200.8">DIM UNITS:</text>
<text x="232.2" y="201.3">REVISION:</text>
<text x="167.1" y="207.1">MATERIAL:</text>
<text x="222.2" y="207.1">FINISH:</text>
</g>
</svg>
